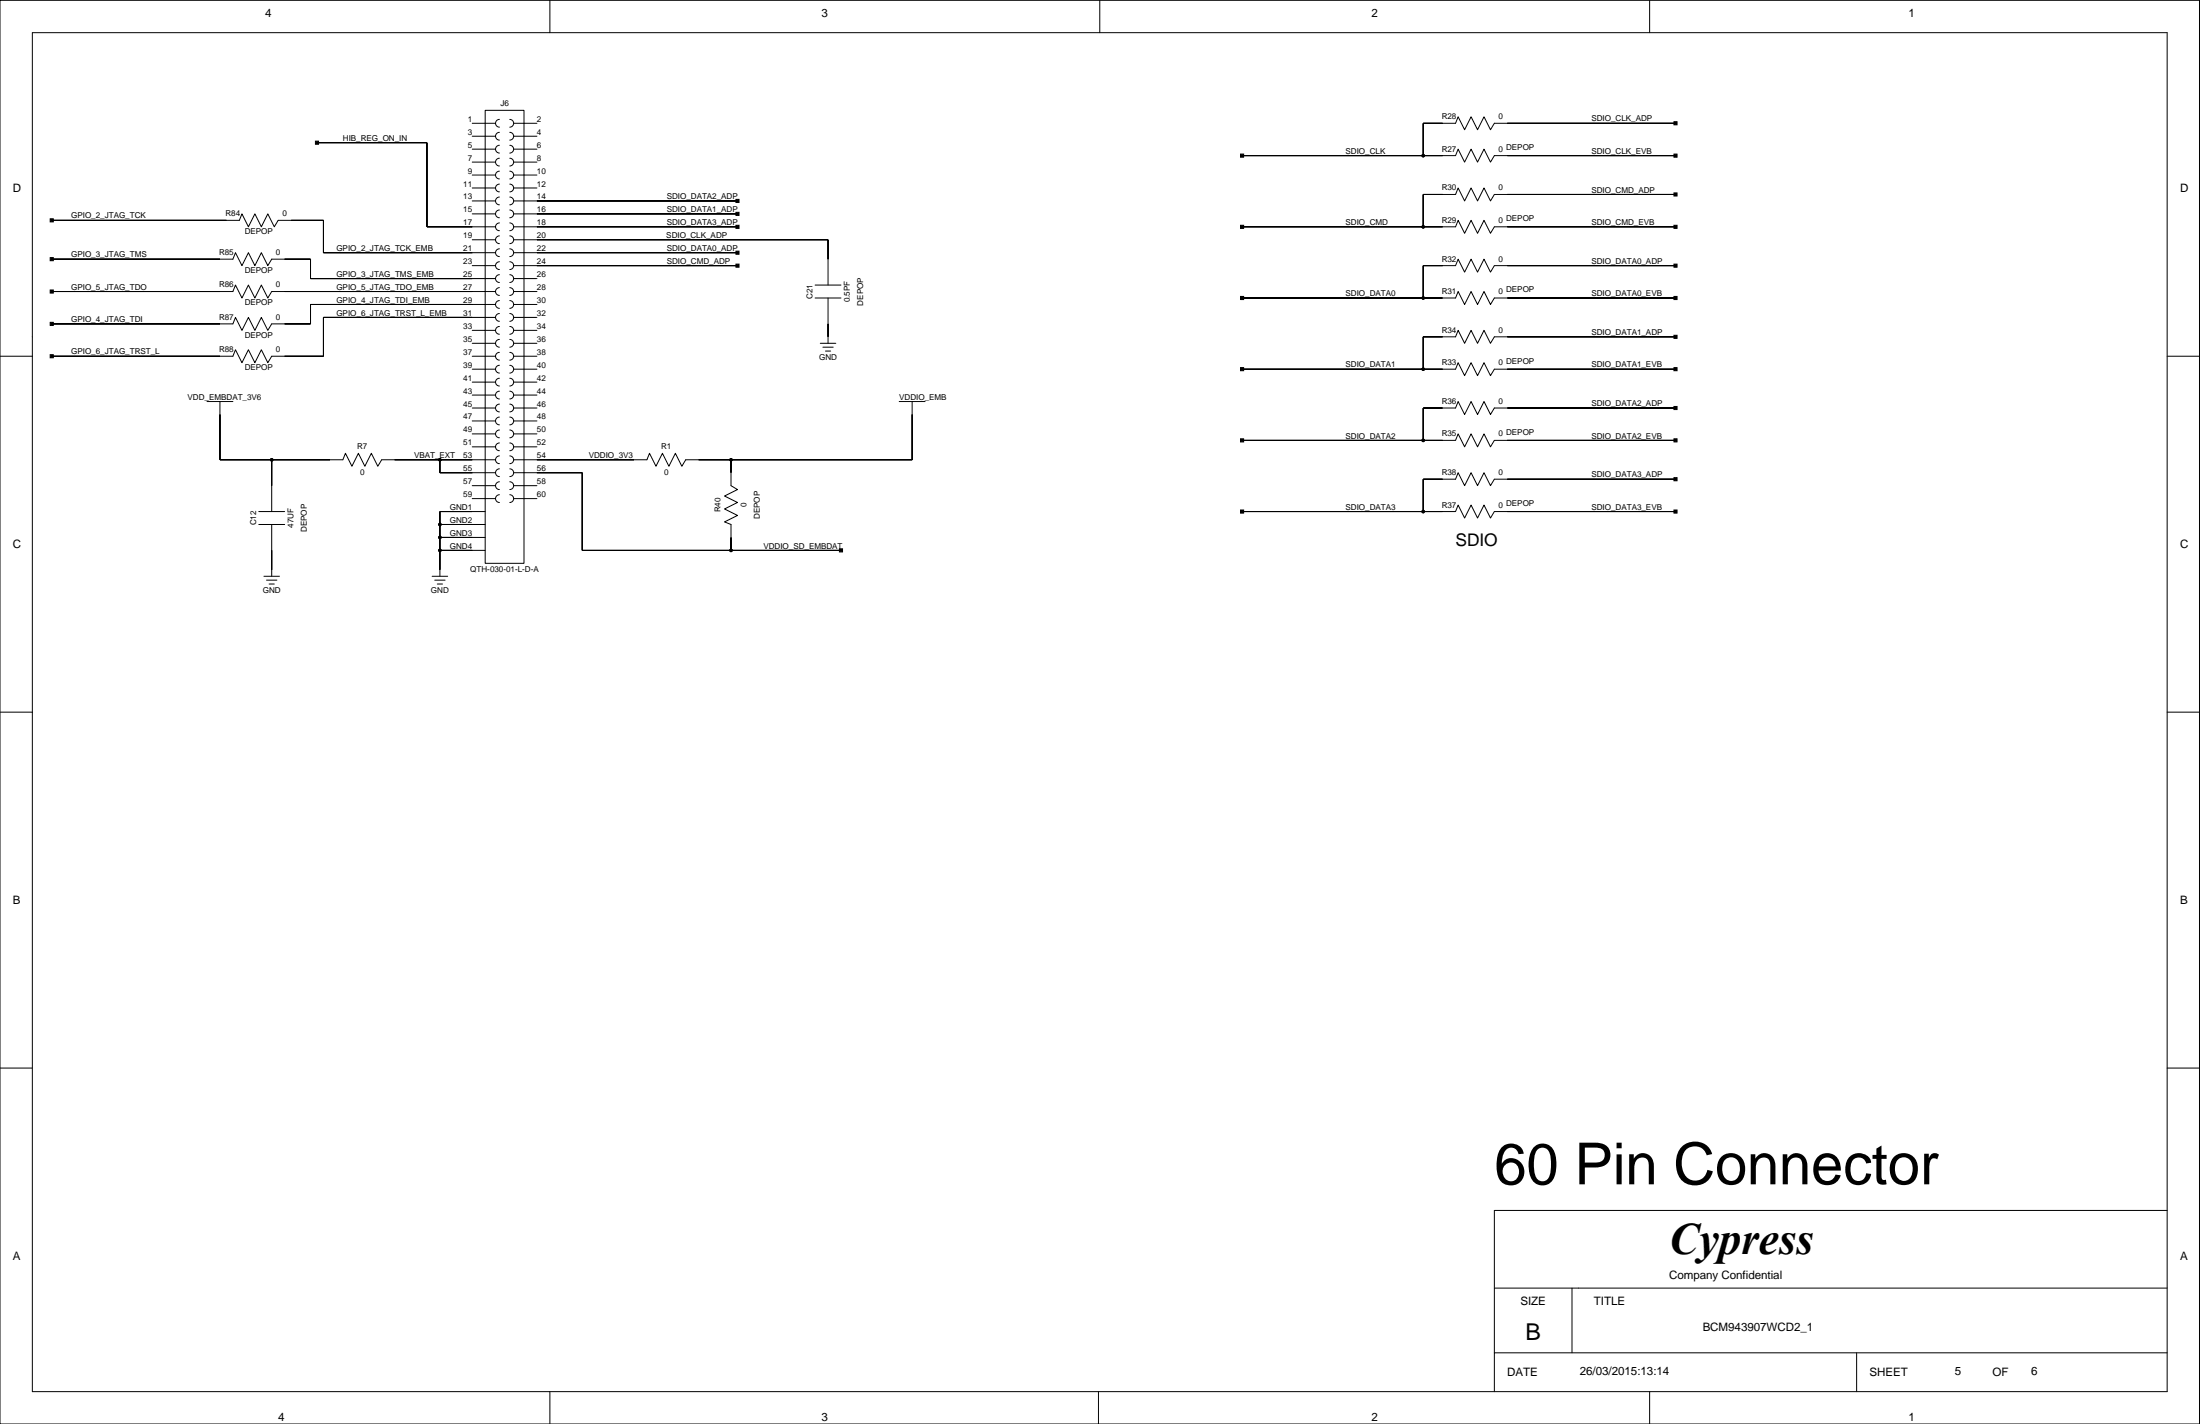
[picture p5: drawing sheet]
<svg xmlns="http://www.w3.org/2000/svg" width="432mm" height="279mm" viewBox="0 0 432 279" stroke-linecap="round" stroke-linejoin="round" font-family="sans-serif">
<g fill="none" stroke="#000" stroke-width=".2">
<path d="M0 .1h431.7v279.3h-431.7zM6.3 6.4h419.1v266.7h-419.1zM107.9 .1v6.3M215.9 .1v6.3M323.8 .1v6.3M62.2 28h21.6v16.5h13.5M92.7 24.2h4.6M92.7 26.7h4.6M92.7 29.3h4.6M92.7 31.8h4.6M92.7 34.3h4.6M92.7 36.9h4.6"/>
<path d="M92.7 39.4h4.6M95.2 21.6h7.6v88.9h-7.6zM98 26a.76 .76 0 0 0-.7 .7 .76 .76 0 0 0 .7 .8M98 23.4a.76 .76 0 0 0-.7 .8 .76 .76 0 0 0 .7 .7M98 38.7a.76 .76 0 0 0-.7 .7 .76 .76 0 0 0 .7 .8M98 36.1a.76 .76 0 0 0-.7 .8 .76 .76 0 0 0 .7 .7M98 33.6a.76 .76 0 0 0-.7 .7 .76 .76 0 0 0 .7 .8M98 31a.76 .76 0 0 0-.7 .8 .76 .76 0 0 0 .7 .8M98 28.5a.76 .76 0 0 0-.7 .8 .76 .76 0 0 0 .7 .7M100.1 26a.76 .76 0 0 1 .7 .7 .76 .76 0 0 1-.7 .8M100.1 23.4a.76 .76 0 0 1 .7 .8 .76 .76 0 0 1-.7 .7M100.1 38.7a.76 .76 0 0 1 .7 .7 .76 .76 0 0 1-.7 .8"/>
<path d="M100.1 36.1a.76 .76 0 0 1 .7 .8 .76 .76 0 0 1-.7 .7M100.1 33.6a.76 .76 0 0 1 .7 .7 .76 .76 0 0 1-.7 .8M100.1 31a.76 .76 0 0 1 .7 .8 .76 .76 0 0 1-.7 .8M100.1 28.5a.76 .76 0 0 1 .7 .8 .76 .76 0 0 1-.7 .7M100.8 24.2h4.6M100.8 26.7h4.6M100.8 29.3h4.6M100.8 31.8h4.6M100.8 34.3h4.6M100.8 36.9h4.6M100.8 39.4h43.9M243.8 30.5h41.9l.5-1.2 1.3 2.5 1.2-2.5 1.3 2.5 1.3-2.5 1.2 2.5 .8-1.3h35.6"/>
<path d="M328.9 24.2h-35.6l-.8 1.3-1.2-2.6-1.3 2.6-1.3-2.6-1.2 2.6-1.3-2.6-.5 1.3h-6.4v6.3M328.9 38.2h-35.6l-.8 1.2-1.2-2.5-1.3 2.5-1.3-2.5-1.2 2.5-1.3-2.5-.5 1.3h-6.4v6.3M10.2 43.2h36.8l.5-1.2 1.3 2.5 1.2-2.5 1.3 2.5 1.3-2.5 1.2 2.5 .8-1.3h8.9v6.4h33.8M10.2 50.9h35.5l.5-1.3 1.3 2.5 1.3-2.5 1.2 2.5 1.3-2.5 1.3 2.5 .7-1.2h7.6v3.8h36.4M10.2 57.2h35.5l.5-1.3 1.3 2.6 1.3-2.6 1.2 2.6 1.3-2.6 1.3 2.6 .7-1.3h44M92.7 42h4.6M92.7 47h4.6M92.7 52.1h4.6M97.3 59.7h-36.4v3.8h-7.6l-.7 1.3-1.3-2.5-1.3 2.5-1.2-2.5-1.3 2.5-1.3-2.5-.5 1.2h-35.5M98 43.7a.76 .76 0 0 0-.7 .8 .76 .76 0 0 0 .7 .8M98 41.2a.76 .76 0 0 0-.7 .8 .76 .76 0 0 0 .7 .7M98 48.8a.76 .76 0 0 0-.7 .8 .76 .76 0 0 0 .7 .7"/>
<path d="M98 46.3a.76 .76 0 0 0-.7 .7 .76 .76 0 0 0 .7 .8M98 59a.76 .76 0 0 0-.7 .7 .76 .76 0 0 0 .7 .8M98 56.4a.76 .76 0 0 0-.7 .8 .76 .76 0 0 0 .7 .8M98 53.9a.76 .76 0 0 0-.7 .8 .76 .76 0 0 0 .7 .7M98 51.4a.76 .76 0 0 0-.7 .7 .76 .76 0 0 0 .7 .8M100.1 43.7a.76 .76 0 0 1 .7 .8 .76 .76 0 0 1-.7 .8M100.1 41.2a.76 .76 0 0 1 .7 .8 .76 .76 0 0 1-.7 .7M100.1 48.8a.76 .76 0 0 1 .7 .8 .76 .76 0 0 1-.7 .7M100.1 46.3a.76 .76 0 0 1 .7 .7 .76 .76 0 0 1-.7 .8M100.1 59a.76 .76 0 0 1 .7 .7 .76 .76 0 0 1-.7 .8M100.1 56.4a.76 .76 0 0 1 .7 .8 .76 .76 0 0 1-.7 .8M100.1 53.9a.76 .76 0 0 1 .7 .8 .76 .76 0 0 1-.7 .7"/>
<path d="M100.1 51.4a.76 .76 0 0 1 .7 .7 .76 .76 0 0 1-.7 .8M100.8 47h61.7v8.9M100.8 42h43.9M100.8 44.5h43.9M100.8 49.6h43.9M100.8 52.1h43.9M100.8 54.7h4.6M100.8 57.2h4.6M100.8 59.7h4.6M160 58.5h5.1M160 55.9h5.1M162.5 58.5v8.9"/>
<path d="M243.8 44.5h41.9l.5-1.3 1.3 2.6 1.2-2.6 1.3 2.6 1.3-2.6 1.2 2.6 .8-1.3h35.6M243.8 58.5h41.9l.5-1.3 1.3 2.5 1.2-2.5 1.3 2.5 1.3-2.5 1.2 2.5 .8-1.2h35.6M328.9 52.1h-35.6l-.8 1.3-1.2-2.5-1.3 2.5-1.3-2.5-1.2 2.5-1.3-2.5-.5 1.2h-6.4v6.4M0 69.9h6.3M10.2 69.9h35.5l.5-1.3 1.3 2.6 1.3-2.6 1.2 2.6 1.3-2.6 1.3 2.6 .7-1.3h10.2M40.6 78.8h5.1M43.2 78.8v11.4h24.1l.5-1.3 1.3 2.6 1.2-2.6 1.3 2.6 1.3-2.6 1.3 2.6 .7-1.3h22.4M92.7 69.9h4.6M92.7 67.4h4.6M92.7 64.8h4.6M92.7 72.4h4.6M92.7 75h4.6"/>
<path d="M92.7 77.5h4.6M97.3 62.3h-33.8v7.6M98 66.6a.76 .76 0 0 0-.7 .8 .76 .76 0 0 0 .7 .7M98 64.1a.76 .76 0 0 0-.7 .7 .76 .76 0 0 0 .7 .8M98 61.5a.76 .76 0 0 0-.7 .8 .76 .76 0 0 0 .7 .7M98 71.7a.76 .76 0 0 0-.7 .7 .76 .76 0 0 0 .7 .8M98 69.1a.76 .76 0 0 0-.7 .8 .76 .76 0 0 0 .7 .8M98 79.3a.76 .76 0 0 0-.7 .8 .76 .76 0 0 0 .7 .7M98 76.8a.76 .76 0 0 0-.7 .7 .76 .76 0 0 0 .7 .8M98 74.2a.76 .76 0 0 0-.7 .8 .76 .76 0 0 0 .7 .7M100.1 66.6a.76 .76 0 0 1 .7 .8 .76 .76 0 0 1-.7 .7M100.1 64.1a.76 .76 0 0 1 .7 .7 .76 .76 0 0 1-.7 .8"/>
<path d="M100.1 61.5a.76 .76 0 0 1 .7 .8 .76 .76 0 0 1-.7 .7M100.1 71.7a.76 .76 0 0 1 .7 .7 .76 .76 0 0 1-.7 .8M100.1 69.1a.76 .76 0 0 1 .7 .8 .76 .76 0 0 1-.7 .8M100.1 79.3a.76 .76 0 0 1 .7 .8 .76 .76 0 0 1-.7 .7M100.1 76.8a.76 .76 0 0 1 .7 .7 .76 .76 0 0 1-.7 .8M100.1 74.2a.76 .76 0 0 1 .7 .8 .76 .76 0 0 1-.7 .7M100.8 69.9h4.6M100.8 67.4h4.6M100.8 62.3h4.6M100.8 64.8h4.6M100.8 72.4h4.6M100.8 75h4.6"/>
<path d="M100.8 77.5h4.6M161 67.4h3M161.5 68.1h2M162 68.9h1M176.5 78.8h5.1M179 78.8v11.4h-44.4l-.8 1.3-1.2-2.6-1.3 2.6-1.3-2.6-1.3 2.6-1.2-2.6-.5 1.3h-26.2M243.8 72.4h41.9l.5-1.2 1.3 2.5 1.2-2.5 1.3 2.5 1.3-2.5 1.2 2.5 .8-1.3h35.6M328.9 66.1h-35.6l-.8 1.3-1.2-2.6-1.3 2.6-1.3-2.6-1.2 2.6-1.3-2.6-.5 1.3h-6.4v6.3M425.4 69.9h6.3M53.3 90.2v10.2M86.3 90.2v2.6h11M92.7 80.1h4.6"/>
<path d="M92.7 82.6h4.6M92.7 85.1h4.6M92.7 87.7h4.6M92.7 95.3h4.6M92.7 97.8h4.6M98 97.1a.76 .76 0 0 0-.7 .7 .76 .76 0 0 0 .7 .8M98 94.5a.76 .76 0 0 0-.7 .8 .76 .76 0 0 0 .7 .8M98 92a.76 .76 0 0 0-.7 .8 .76 .76 0 0 0 .7 .7M98 89.5a.76 .76 0 0 0-.7 .7 .76 .76 0 0 0 .7 .8M98 86.9a.76 .76 0 0 0-.7 .8 .76 .76 0 0 0 .7 .7M98 84.4a.76 .76 0 0 0-.7 .7 .76 .76 0 0 0 .7 .8M98 81.8a.76 .76 0 0 0-.7 .8 .76 .76 0 0 0 .7 .8"/>
<path d="M100.1 97.1a.76 .76 0 0 1 .7 .7 .76 .76 0 0 1-.7 .8M100.1 94.5a.76 .76 0 0 1 .7 .8 .76 .76 0 0 1-.7 .8M100.1 92a.76 .76 0 0 1 .7 .8 .76 .76 0 0 1-.7 .7M100.1 89.5a.76 .76 0 0 1 .7 .7 .76 .76 0 0 1-.7 .8M100.1 86.9a.76 .76 0 0 1 .7 .8 .76 .76 0 0 1-.7 .7M100.1 84.4a.76 .76 0 0 1 .7 .7 .76 .76 0 0 1-.7 .8M100.1 81.8a.76 .76 0 0 1 .7 .8 .76 .76 0 0 1-.7 .8M100.8 92.8h13.5v15.2h50.8M100.8 80.1h4.6M100.8 82.6h4.6M100.8 85.1h4.6M100.8 87.7h4.6"/>
<path d="M100.8 95.3h4.6M100.8 97.8h4.6M143.5 90.2v5.1l1.2 .8-2.5 1.2 2.5 1.3-2.5 1.3 2.5 1.2-2.5 1.3 1.3 .5v5.1M243.8 86.4h41.9l.5-1.3 1.3 2.6 1.2-2.6 1.3 2.6 1.3-2.6 1.2 2.6 .8-1.3h35.6M328.9 80.1h-35.6l-.8 1.2-1.2-2.5-1.3 2.5-1.3-2.5-1.2 2.5-1.3-2.5-.5 1.3h-6.4v6.3M328.9 94h-35.6l-.8 1.3-1.2-2.5-1.3 2.5-1.3-2.5-1.2 2.5-1.3-2.5-.5 1.2h-6.4v6.4M50.8 102.9h5.1M50.8 100.4h5.1M51.8 113.1h3.1M52.3 113.8h2M52.8 114.6h1M53.3 102.9v10.2"/>
<path d="M84.8 113.1h3.1M85.3 113.8h2.1M85.8 114.6h1M86.3 102.9h8.9M86.3 108h8.9M86.3 105.4h8.9M95.2 100.4h-8.9v12.7M243.8 100.4h41.9l.5-1.3 1.3 2.5 1.2-2.5 1.3 2.5 1.3-2.5 1.2 2.5 .8-1.2h35.6M0 139.7h6.3M425.4 139.7h6.3M0 209.6h6.3M425.4 209.6h6.3"/>
<path d="M425.4 237.5h-132.1v35.6M293.3 252.7h132.1M308.5 252.7v12.7M107.9 273.1v6.3M215.6 273.1v6.3M293.3 265.4h132.1M323.8 273.1v6.3M364.4 265.4v7.7"/>
<circle cx="279.3" cy="30.5" r=".25"/>
<circle cx="279.3" cy="58.5" r=".25"/>
<circle cx="279.3" cy="44.5" r=".25"/>
<circle cx="279.3" cy="72.4" r=".25"/>
<circle cx="53.3" cy="90.2" r=".25"/>
<circle cx="86.3" cy="90.2" r=".25"/>
<circle cx="143.5" cy="90.2" r=".25"/>
<circle cx="279.3" cy="86.4" r=".25"/>
<circle cx="86.3" cy="102.9" r=".25"/>
<circle cx="86.3" cy="108" r=".25"/>
<circle cx="86.3" cy="105.4" r=".25"/>
<circle cx="143.5" cy="108" r=".25"/>
<circle cx="279.3" cy="100.4" r=".25"/>
</g>
<g fill="#000" stroke="#000" stroke-width=".2">
<path d="M61.9 27.7h.6v.6h-.6z" fill-rule="evenodd"/>
<path d="M83.8 28v16.5z" fill-rule="evenodd"/>
<path d="M62.2 28h21.6z" fill-rule="evenodd"/>
<path d="M144.4 39.1h.7v.6h-.7z" fill-rule="evenodd"/>
<path d="M105.4 39.4h39.3z" fill-rule="evenodd"/>
<path d="M243.5 30.2h.6v.6h-.6z" fill-rule="evenodd"/>
<path d="M279.3 24.2v6.3z" fill-rule="evenodd"/>
<path d="M243.8 30.5h35.5z" fill-rule="evenodd"/>
<path d="M279.3 38.2v6.3z" fill-rule="evenodd"/>
<path d="M279.3 24.2h3.8z" fill-rule="evenodd"/>
<path d="M279.3 30.5h3.8z" fill-rule="evenodd"/>
<path d="M279.3 38.2h3.8z" fill-rule="evenodd"/>
<path d="M328.6 30.2h.6v.6h-.6z" fill-rule="evenodd"/>
<path d="M328.6 23.9h.6v.6h-.6z" fill-rule="evenodd"/>
<path d="M328.6 37.9h.6v.6h-.6z" fill-rule="evenodd"/>
<path d="M295.8 30.5h33.1z" fill-rule="evenodd"/>
<path d="M295.8 24.2h33.1z" fill-rule="evenodd"/>
<path d="M295.8 38.2h33.1z" fill-rule="evenodd"/>
<path d="M9.9 42.9h.6v.6h-.6z" fill-rule="evenodd"/>
<path d="M9.9 50.5h.6v.7h-.6z" fill-rule="evenodd"/>
<path d="M9.9 56.9h.6v.6h-.6z" fill-rule="evenodd"/>
<path d="M10.2 50.9h33z" fill-rule="evenodd"/>
<path d="M10.2 57.2h33z" fill-rule="evenodd"/>
<path d="M10.2 43.2h34.2z" fill-rule="evenodd"/>
<path d="M55.9 50.9h5z" fill-rule="evenodd"/>
<path d="M60.9 50.9v3.8z" fill-rule="evenodd"/>
<path d="M60.9 59.7v3.8z" fill-rule="evenodd"/>
<path d="M57.1 43.2h6.4z" fill-rule="evenodd"/>
<path d="M63.5 43.2v6.4z" fill-rule="evenodd"/>
<path d="M63.5 49.6h29.2z" fill-rule="evenodd"/>
<path d="M60.9 54.7h31.8z" fill-rule="evenodd"/>
<path d="M55.9 57.2h36.8z" fill-rule="evenodd"/>
<path d="M60.9 59.7h31.8z" fill-rule="evenodd"/>
<path d="M83.8 44.5h8.9z" fill-rule="evenodd"/>
<path d="M144.4 41.7h.7v.6h-.7z" fill-rule="evenodd"/>
<path d="M144.4 44.2h.7v.6h-.7z" fill-rule="evenodd"/>
<path d="M144.4 49.3h.7v.6h-.7z" fill-rule="evenodd"/>
<path d="M144.4 51.8h.7v.6h-.7z" fill-rule="evenodd"/>
<path d="M105.4 42h39.3z" fill-rule="evenodd"/>
<path d="M105.4 44.5h39.3z" fill-rule="evenodd"/>
<path d="M105.4 49.6h39.3z" fill-rule="evenodd"/>
<path d="M105.4 52.1h39.3z" fill-rule="evenodd"/>
<path d="M105.4 47h57.1z" fill-rule="evenodd"/>
<path d="M162.5 47v3.9z" fill-rule="evenodd"/>
<path d="M243.5 44.2h.6v.6h-.6z" fill-rule="evenodd"/>
<path d="M243.5 58.2h.6v.6h-.6z" fill-rule="evenodd"/>
<path d="M243.8 44.5h35.5z" fill-rule="evenodd"/>
<path d="M279.3 52.1v6.4z" fill-rule="evenodd"/>
<path d="M243.8 58.5h35.5z" fill-rule="evenodd"/>
<path d="M279.3 44.5h3.8z" fill-rule="evenodd"/>
<path d="M279.3 52.1h3.8z" fill-rule="evenodd"/>
<path d="M279.3 58.5h3.8z" fill-rule="evenodd"/>
<path d="M328.6 44.2h.6v.6h-.6z" fill-rule="evenodd"/>
<path d="M328.6 58.2h.6v.6h-.6z" fill-rule="evenodd"/>
<path d="M328.6 51.8h.6v.6h-.6z" fill-rule="evenodd"/>
<path d="M295.8 44.5h33.1z" fill-rule="evenodd"/>
<path d="M295.8 58.5h33.1z" fill-rule="evenodd"/>
<path d="M295.8 52.1h33.1z" fill-rule="evenodd"/>
<path d="M9.9 63.2h.6v.7h-.6z" fill-rule="evenodd"/>
<path d="M9.9 69.6h.6v.6h-.6z" fill-rule="evenodd"/>
<path d="M10.2 63.5h33z" fill-rule="evenodd"/>
<path d="M10.2 69.9h33z" fill-rule="evenodd"/>
<path d="M55.9 63.5h5z" fill-rule="evenodd"/>
<path d="M55.9 69.9h7.6z" fill-rule="evenodd"/>
<path d="M63.5 62.3v7.6z" fill-rule="evenodd"/>
<path d="M63.5 62.3h29.2z" fill-rule="evenodd"/>
<path d="M162.5 63.5v2.6z" fill-rule="evenodd"/>
<path d="M243.5 72.1h.6v.6h-.6z" fill-rule="evenodd"/>
<path d="M279.3 66.1v6.3z" fill-rule="evenodd"/>
<path d="M243.8 72.4h35.5z" fill-rule="evenodd"/>
<path d="M279.3 66.1h3.8z" fill-rule="evenodd"/>
<path d="M279.3 72.4h3.8z" fill-rule="evenodd"/>
<path d="M328.6 72.1h.6v.6h-.6z" fill-rule="evenodd"/>
<path d="M328.6 65.8h.6v.6h-.6z" fill-rule="evenodd"/>
<path d="M295.8 72.4h33.1z" fill-rule="evenodd"/>
<path d="M295.8 66.1h33.1z" fill-rule="evenodd"/>
<path d="M43.2 81.3v8.9z" fill-rule="evenodd"/>
<path d="M43.2 90.2h10.1z" fill-rule="evenodd"/>
<path d="M53.3 90.2v5.1z" fill-rule="evenodd"/>
<path d="M53.3 90.2h11.5z" fill-rule="evenodd"/>
<path d="M77.5 90.2h8.8z" fill-rule="evenodd"/>
<path d="M86.3 90.2v2.6z" fill-rule="evenodd"/>
<path d="M86.3 90.2h6.4z" fill-rule="evenodd"/>
<path d="M86.3 92.8h6.4z" fill-rule="evenodd"/>
<path d="M114.3 92.8v15.2z" fill-rule="evenodd"/>
<path d="M105.4 92.8h8.9z" fill-rule="evenodd"/>
<path d="M105.4 90.2h19z" fill-rule="evenodd"/>
<path d="M143.5 90.2v2.6z" fill-rule="evenodd"/>
<path d="M137.1 90.2h6.4z" fill-rule="evenodd"/>
<path d="M143.5 90.2h35.5z" fill-rule="evenodd"/>
<path d="M179 81.3v8.9z" fill-rule="evenodd"/>
<path d="M243.5 86.1h.6v.6h-.6z" fill-rule="evenodd"/>
<path d="M279.3 80.1v6.3z" fill-rule="evenodd"/>
<path d="M243.8 86.4h35.5z" fill-rule="evenodd"/>
<path d="M279.3 94v6.4z" fill-rule="evenodd"/>
<path d="M279.3 86.4h3.8z" fill-rule="evenodd"/>
<path d="M279.3 80.1h3.8z" fill-rule="evenodd"/>
<path d="M279.3 94h3.8z" fill-rule="evenodd"/>
<path d="M328.6 86.1h.6v.6h-.6z" fill-rule="evenodd"/>
<path d="M328.6 79.8h.6v.6h-.6z" fill-rule="evenodd"/>
<path d="M328.6 93.7h.6v.6h-.6z" fill-rule="evenodd"/>
<path d="M295.8 86.4h33.1z" fill-rule="evenodd"/>
<path d="M295.8 80.1h33.1z" fill-rule="evenodd"/>
<path d="M295.8 94h33.1z" fill-rule="evenodd"/>
<path d="M53.3 108v3.8z" fill-rule="evenodd"/>
<path d="M86.3 100.4v2.5z" fill-rule="evenodd"/>
<path d="M86.3 102.9v2.5z" fill-rule="evenodd"/>
<path d="M86.3 105.4v2.6z" fill-rule="evenodd"/>
<path d="M86.3 108v3.8z" fill-rule="evenodd"/>
<path d="M86.3 102.9h6.4z" fill-rule="evenodd"/>
<path d="M86.3 100.4h6.4z" fill-rule="evenodd"/>
<path d="M86.3 105.4h6.4z" fill-rule="evenodd"/>
<path d="M86.3 108h6.4z" fill-rule="evenodd"/>
<path d="M114.3 108h29.2z" fill-rule="evenodd"/>
<path d="M143.5 105.4v2.6z" fill-rule="evenodd"/>
<path d="M164.8 107.7h.6v.6h-.6z" fill-rule="evenodd"/>
<path d="M143.5 108h21.6z" fill-rule="evenodd"/>
<path d="M243.5 100.1h.6v.6h-.6z" fill-rule="evenodd"/>
<path d="M243.8 100.4h35.5z" fill-rule="evenodd"/>
<path d="M279.3 100.4h3.8z" fill-rule="evenodd"/>
<path d="M328.6 100.1h.6v.6h-.6z" fill-rule="evenodd"/>
<path d="M295.8 100.4h33.1z" fill-rule="evenodd"/>
<circle cx="279.3" cy="30.5" r=".25"/>
<circle cx="279.3" cy="58.5" r=".25"/>
<circle cx="279.3" cy="44.5" r=".25"/>
<circle cx="279.3" cy="72.4" r=".25"/>
<circle cx="53.3" cy="90.2" r=".25"/>
<circle cx="86.3" cy="90.2" r=".25"/>
<circle cx="143.5" cy="90.2" r=".25"/>
<circle cx="279.3" cy="86.4" r=".25"/>
<circle cx="86.3" cy="102.9" r=".25"/>
<circle cx="86.3" cy="108" r=".25"/>
<circle cx="86.3" cy="105.4" r=".25"/>
<circle cx="143.5" cy="108" r=".25"/>
<circle cx="279.3" cy="100.4" r=".25"/>
</g>
<text font-size="11.4" x="293.3" y="232.4">60 Pin Connector</text>
<text font-size="8.8" x="327.6" y="246.1">Cypress</text>
<text font-size="4.6" x="299.4" y="263">B</text>
<text font-size="3.4" x="285.7" y="107.2">SDIO</text>
<g font-size="2.3">
<text x="52.1" y="3.4">4</text>
<text x="161.3" y="3.4">3</text>
<text x="269.2" y="3.4">2</text>
<text x="374.6" y="3.4">1</text>
<text x="2.5" y="37.6">D</text>
<text x="427.9" y="37.6">D</text>
<text x="2.5" y="107.5">C</text>
<text x="427.9" y="107.5">C</text>
<text x="2.5" y="177.3">B</text>
<text x="427.9" y="177.3">B</text>
<text x="2.5" y="247.1">A</text>
<text x="327.6" y="250.9">Company Confidential</text>
<text x="427.9" y="247.1">A</text>
<text x="298.4" y="256">SIZE</text>
<text x="312.8" y="256">TITLE</text>
<text x="334.2" y="261.1">BCM943907WCD2_1</text>
<text x="310.1" y="269.7">26/03/2015:13:14</text>
<text x="383.7" y="269.7">5</text>
<text x="398.7" y="269.7">6</text>
<text x="295.8" y="270">DATE</text>
<text x="366.9" y="270">SHEET</text>
<text x="391.1" y="270">OF</text>
<text x="54.6" y="278.9">4</text>
<text x="161.3" y="278.9">3</text>
<text x="269.2" y="278.9">2</text>
<text x="374.6" y="278.9">1</text>
</g>
<g font-size="1.6">
<text x="91.8" y="23.9">1</text>
<text x="98.2" y="20.9">J6</text>
<text x="105.4" y="23.9">2</text>
<text x="283" y="23.4">R28</text>
<text x="294.1" y="23.4">0</text>
<text x="312.3" y="23.8">SDIO_CLK_ADP</text>
<text x="67.3" y="27.6">HIB_REG_ON_IN</text>
<text x="91.8" y="26.4">3</text>
<text x="91.8" y="29">5</text>
<text x="105.4" y="26.4">4</text>
<text x="105.4" y="29">6</text>
<text x="283" y="29.7">R27</text>
<text x="294.1" y="29.7">0 DEPOP</text>
<text x="91.8" y="31.5">7</text>
<text x="91.8" y="34.1">9</text>
<text x="105.4" y="31.5">8</text>
<text x="105.4" y="34.1">10</text>
<text x="264.1" y="30.2">SDIO_CLK</text>
<text x="312.3" y="30.2">SDIO_CLK_EVB</text>
<text x="90.9" y="36.6">11</text>
<text x="90.9" y="39.1">13</text>
<text x="90.9" y="41.7">15</text>
<text x="105.4" y="36.6">12</text>
<text x="105.4" y="41.7">16</text>
<text x="105.4" y="39.1">14</text>
<text x="130.9" y="39.1">SDIO_DATA2_ADP</text>
<text x="130.9" y="41.6">SDIO_DATA1_ADP</text>
<text x="283" y="37.4">R30</text>
<text x="294.1" y="37.4">0</text>
<text x="312.3" y="37.8">SDIO_CMD_ADP</text>
<text x="14" y="42.9">GPIO_2_JTAG_TCK</text>
<text x="44.3" y="42.4">R84</text>
<text x="48" y="45.9">DEPOP</text>
<text x="55.4" y="42.4">0</text>
<text x="90.9" y="44.2">17</text>
<text x="90.9" y="46.8">19</text>
<text x="105.4" y="44.2">18</text>
<text x="105.4" y="46.8">20</text>
<text x="130.8" y="46.7">SDIO_CLK_ADP</text>
<text x="130.9" y="44.1">SDIO_DATA3_ADP</text>
<text x="264.1" y="44.1">SDIO_CMD</text>
<text x="283" y="43.7">R29</text>
<text x="294.1" y="43.7">0 DEPOP</text>
<text x="312.3" y="44.1">SDIO_CMD_EVB</text>
<text x="14" y="50.5">GPIO_3_JTAG_TMS</text>
<text x="43" y="50.1">R85</text>
<text x="48" y="53.5">DEPOP</text>
<text x="54.2" y="50.1">0</text>
<text x="66" y="49.2">GPIO_2_JTAG_TCK_EMB</text>
<text x="90.9" y="49.3">21</text>
<text x="90.9" y="51.8">23</text>
<text x="105.4" y="49.3">22</text>
<text x="105.4" y="51.8">24</text>
<text x="130.9" y="49.2">SDIO_DATA0_ADP</text>
<text x="130.9" y="51.8">SDIO_CMD_ADP</text>
<text x="283" y="51.3">R32</text>
<text x="294.1" y="51.3">0</text>
<text x="312.3" y="51.8">SDIO_DATA0_ADP</text>
<text x="14" y="56.8">GPIO_5_JTAG_TDO</text>
<text x="43" y="56.4">R86</text>
<text x="48" y="59.9">DEPOP</text>
<text x="54.2" y="56.4">0</text>
<text x="66" y="54.3">GPIO_3_JTAG_TMS_EMB</text>
<text x="66" y="56.8">GPIO_5_JTAG_TDO_EMB</text>
<text x="66" y="59.4">GPIO_4_JTAG_TDI_EMB</text>
<text x="90.9" y="54.4">25</text>
<text x="90.9" y="56.9">27</text>
<text x="90.9" y="59.5">29</text>
<text x="105.4" y="54.4">26</text>
<text x="105.4" y="56.9">28</text>
<text x="105.4" y="59.5">30</text>
<text x="159.4" y="58.7" transform="rotate(-90 159.4 58.7)">C21</text>
<text x="166.8" y="59.3" transform="rotate(-90 166.8 59.3)">0.5PF</text>
<text x="169.4" y="60" transform="rotate(-90 169.4 60)">DEPOP</text>
<text x="264.1" y="58.1">SDIO_DATA0</text>
<text x="283" y="57.7">R31</text>
<text x="294.1" y="57.7">0 DEPOP</text>
<text x="312.3" y="58.1">SDIO_DATA0_EVB</text>
<text x="14" y="63.2">GPIO_4_JTAG_TDI</text>
<text x="43" y="62.8">R87</text>
<text x="54.2" y="62.8">0</text>
<text x="66" y="61.9">GPIO_6_JTAG_TRST_L_EMB</text>
<text x="90.9" y="62">31</text>
<text x="90.9" y="64.5">33</text>
<text x="105.4" y="62">32</text>
<text x="105.4" y="64.5">34</text>
<text x="283" y="65.3">R34</text>
<text x="294.1" y="65.3">0</text>
<text x="312.3" y="65.7">SDIO_DATA1_ADP</text>
<text x="14" y="69.5">GPIO_6_JTAG_TRST_L</text>
<text x="43" y="69.1">R88</text>
<text x="48" y="66.2">DEPOP</text>
<text x="54.2" y="69.1">0</text>
<text x="90.9" y="67.1">35</text>
<text x="90.9" y="69.6">37</text>
<text x="105.4" y="67.1">36</text>
<text x="105.4" y="69.6">38</text>
<text x="160.8" y="70.6">GND</text>
<text x="283" y="71.6">R33</text>
<text x="294.1" y="71.6">0 DEPOP</text>
<text x="48" y="72.6">DEPOP</text>
<text x="90.9" y="72.1">39</text>
<text x="90.9" y="74.7">41</text>
<text x="90.9" y="77.2">43</text>
<text x="105.4" y="72.1">40</text>
<text x="105.4" y="74.7">42</text>
<text x="105.4" y="77.2">44</text>
<text x="264.1" y="72.1">SDIO_DATA1</text>
<text x="312.3" y="72.1">SDIO_DATA1_EVB</text>
<text x="36.8" y="78.4">VDD_EMBDAT_3V6</text>
<text x="90.9" y="79.8">45</text>
<text x="90.9" y="82.3">47</text>
<text x="105.4" y="79.8">46</text>
<text x="105.4" y="82.3">48</text>
<text x="176.5" y="78.4">VDDIO_EMB</text>
<text x="283" y="79.3">R36</text>
<text x="294.1" y="79.3">0</text>
<text x="312.3" y="79.7">SDIO_DATA2_ADP</text>
<text x="70.1" y="88.1">R7</text>
<text x="81.3" y="89.9">VBAT_EXT</text>
<text x="90.9" y="84.8">49</text>
<text x="90.9" y="87.4">51</text>
<text x="90.9" y="89.9">53</text>
<text x="105.4" y="89.9">54</text>
<text x="105.4" y="87.4">52</text>
<text x="105.4" y="84.8">50</text>
<text x="115.5" y="89.9">VDDIO_3V3</text>
<text x="129.8" y="88.1">R1</text>
<text x="264.1" y="86">SDIO_DATA2</text>
<text x="283" y="85.6">R35</text>
<text x="294.1" y="85.6">0 DEPOP</text>
<text x="312.3" y="86">SDIO_DATA2_EVB</text>
<text x="70.7" y="93.2">0</text>
<text x="90.9" y="92.5">55</text>
<text x="90.9" y="95">57</text>
<text x="105.4" y="95">58</text>
<text x="105.4" y="92.5">56</text>
<text x="130.3" y="93.2">0</text>
<text x="283" y="93.2">R38</text>
<text x="294.1" y="93.2">0</text>
<text x="312.3" y="93.7">SDIO_DATA3_ADP</text>
<text x="88.3" y="100.1">GND1</text>
<text x="90.9" y="97.5">59</text>
<text x="105.4" y="97.5">60</text>
<text x="141.4" y="100.6" transform="rotate(-90 141.4 100.6)">R40</text>
<text x="146.5" y="99.5" transform="rotate(-90 146.5 99.5)">0</text>
<text x="149.1" y="101.9" transform="rotate(-90 149.1 101.9)">DEPOP</text>
<text x="264.1" y="100">SDIO_DATA3</text>
<text x="283" y="99.6">R37</text>
<text x="294.1" y="99.6">0 DEPOP</text>
<text x="312.3" y="100">SDIO_DATA3_EVB</text>
<text x="50.2" y="103.1" transform="rotate(-90 50.2 103.1)">C12</text>
<text x="57.6" y="103.6" transform="rotate(-90 57.6 103.6)">47UF</text>
<text x="60.2" y="104.4" transform="rotate(-90 60.2 104.4)">DEPOP</text>
<text x="88.3" y="107.7">GND4</text>
<text x="88.3" y="105.2">GND3</text>
<text x="88.3" y="102.6">GND2</text>
<text x="149.8" y="107.6">VDDIO_SD_EMBDAT</text>
<text x="92.3" y="112.3">QTH-030-01-L-D-A</text>
<text x="51.6" y="116.3">GND</text>
<text x="84.6" y="116.3">GND</text>
</g>
</svg>
